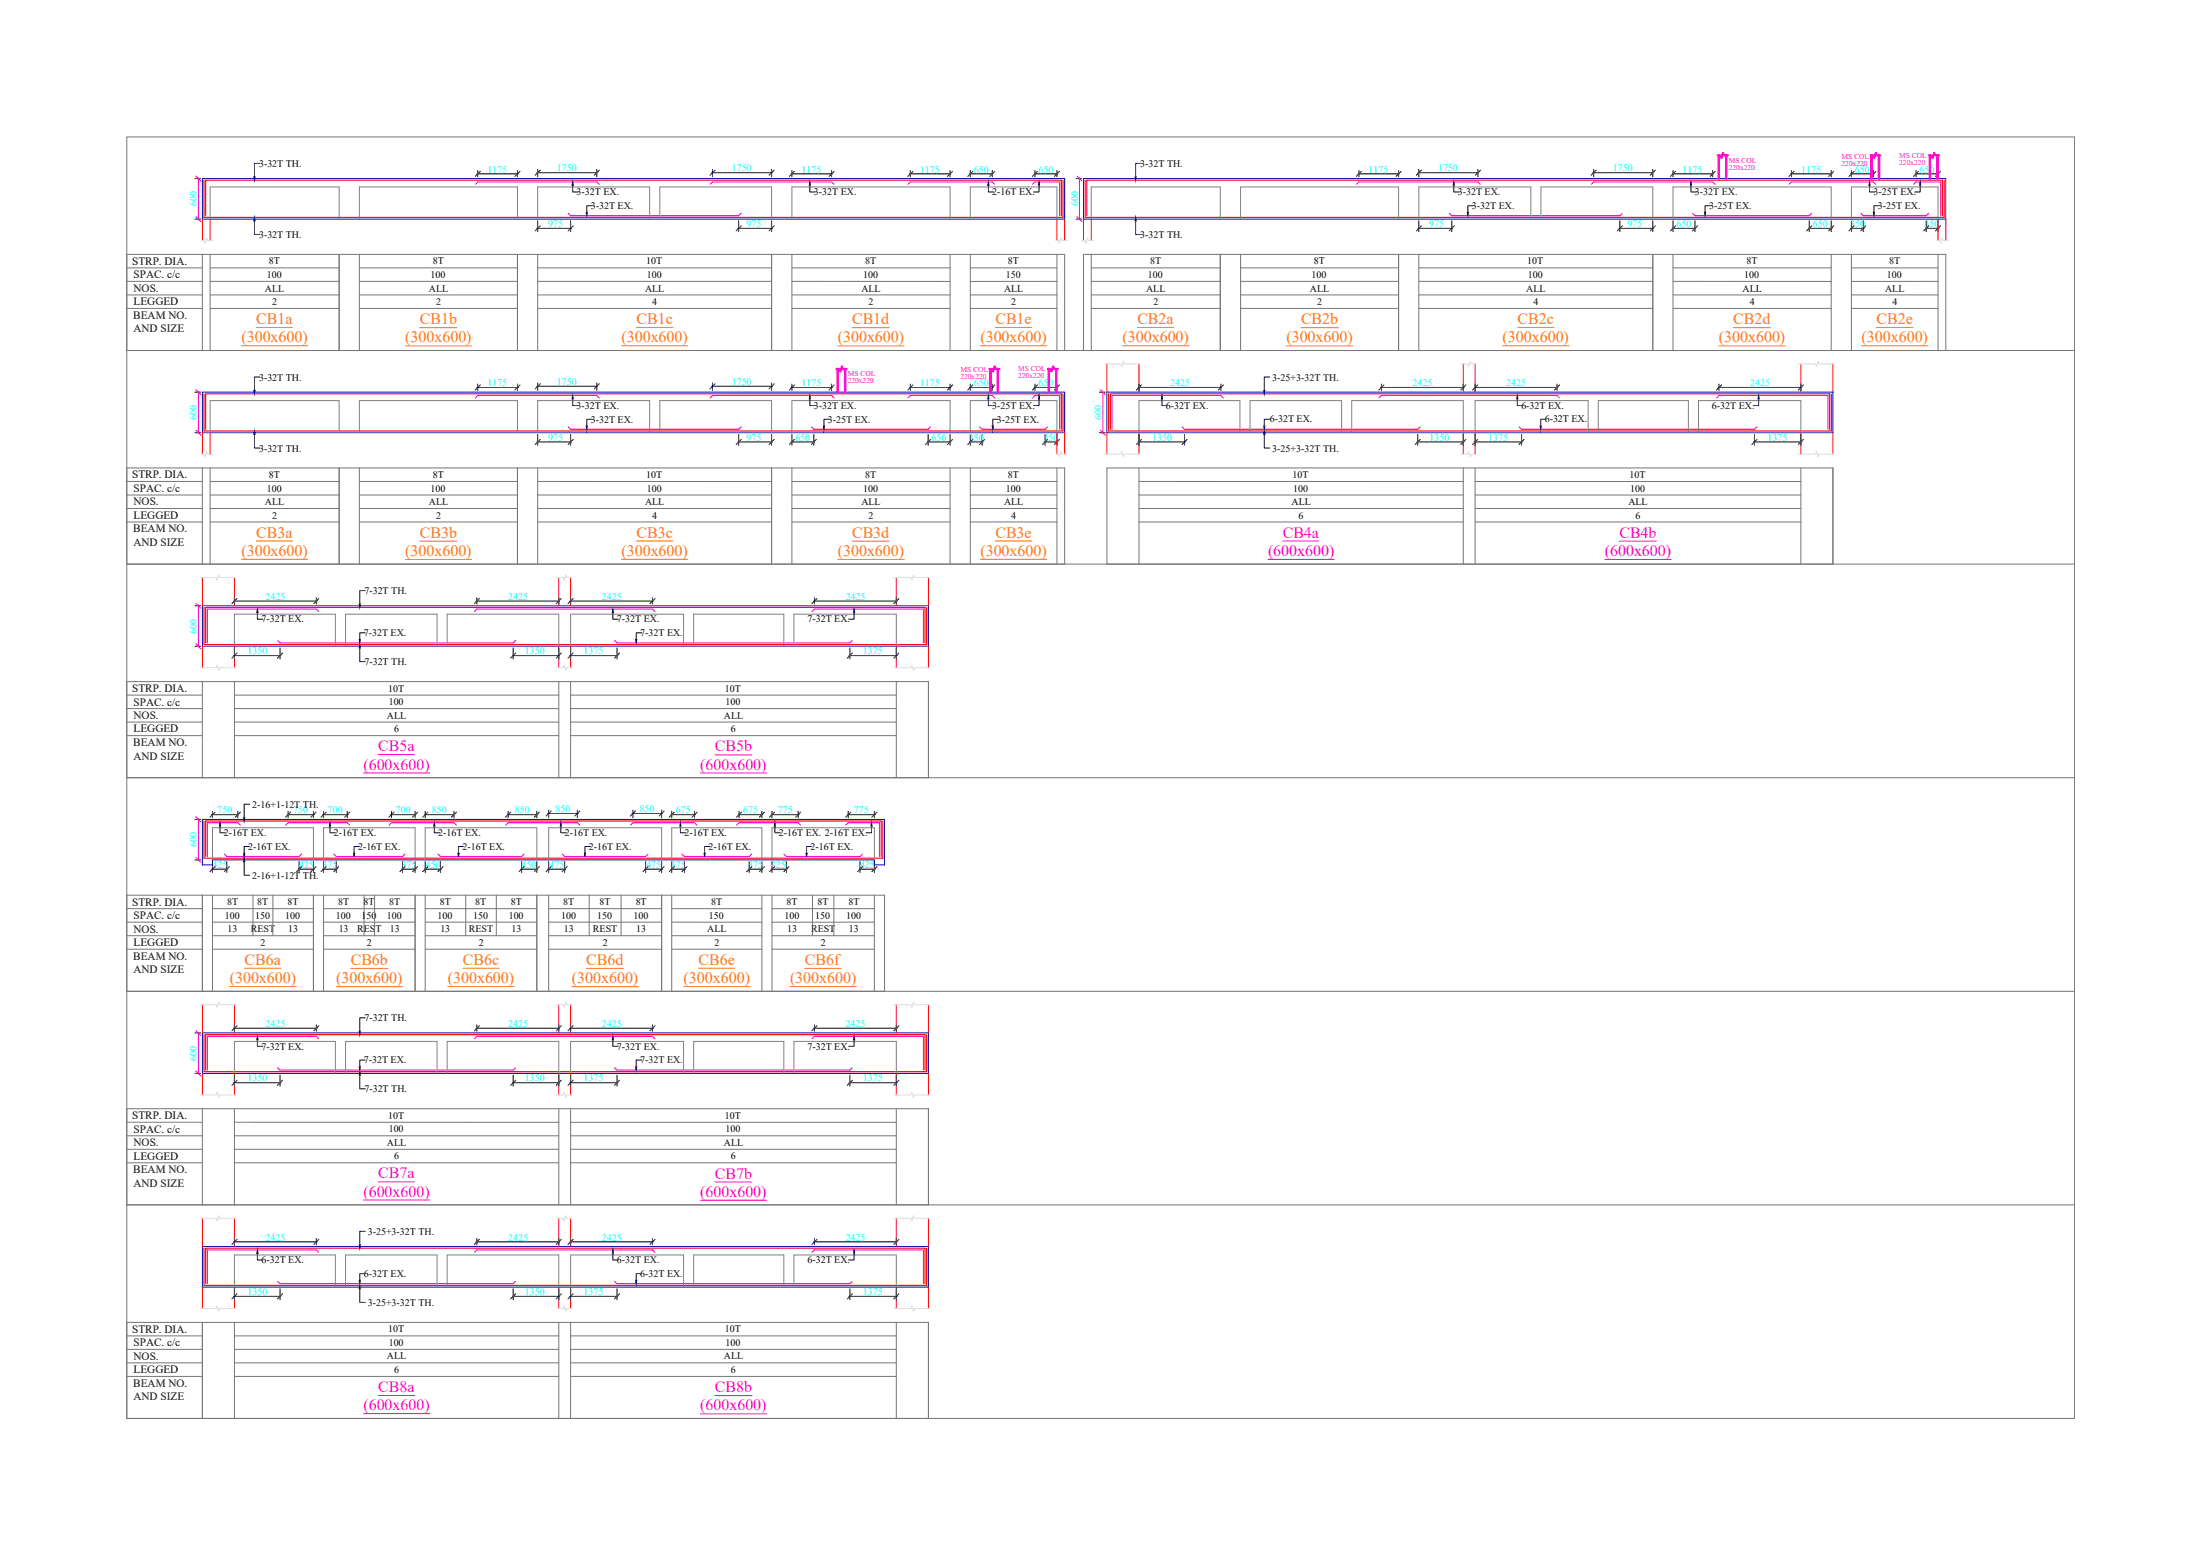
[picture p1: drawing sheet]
<svg xmlns="http://www.w3.org/2000/svg" width="297mm" height="210mm" viewBox="0 0 297 210" stroke-linecap="round" stroke-linejoin="round" font-family="sans-serif">
<!-- layer: S-SHEET -->
<g fill="none" stroke="#767676" stroke-width=".14">
<path d="M17.1 18.5h263v173h-263zM17.1 36.2h10.2M17.1 38h10.2M17.1 39.8h10.2M27.3 34.3v13M28.4 36.2h17.4M28.4 38h17.4M28.4 39.8h17.4M28.4 34.3v13M45.8 34.3v13M48.5 36.2h21.4M48.5 38h21.4"/>
<path d="M48.5 39.8h21.4M48.5 34.3v13M69.9 34.3v13M72.6 36.2h31.6M72.6 38h31.6M72.6 39.8h31.6M72.6 34.3v13M104.2 34.3v13M106.9 36.2h21.4M106.9 38h21.4M106.9 39.8h21.4M106.9 34.3v13"/>
<path d="M128.3 34.3v13M131 36.2h11.7M131 39.8h11.7M131 34.3v13M142.7 38h-11.7M142.7 34.3v13M147.3 36.2h17.5M147.3 38h17.5M147.3 39.8h17.5M147.3 34.3v13M164.8 34.3v13M167.5 36.2h21.3"/>
<path d="M167.5 38h21.3M167.5 39.8h21.3M167.5 34.3v13M188.8 34.3v13M191.6 36.2h31.6M191.6 38h31.6M191.6 39.8h31.6M191.6 34.3v13M223.2 34.3v13M225.9 36.2h21.3M225.9 38h21.3M225.9 39.8h21.3"/>
<path d="M225.9 34.3v13M247.2 34.3v13M250 36.2h11.7M250 39.8h11.7M250 34.3v13M261.7 38h-11.7M261.7 34.3v13M17.1 41.6h10.2M28.4 41.6h17.4M48.5 41.6h21.4M72.6 41.6h31.6M106.9 41.6h21.4"/>
<path d="M131 41.6h11.7M143.7 47.3v-13h-126.6v13h263M146.3 47.3v-13h116.4v13M147.3 41.6h17.5M167.5 41.6h21.3M191.6 41.6h31.6M225.9 41.6h21.3M250 41.6h11.7M17.1 65h10.2M17.1 66.8h10.2M17.1 68.6h10.2M17.1 70.5h10.2"/>
<path d="M27.3 63.2v12.9M28.4 65h17.4M28.4 66.8h17.4M28.4 68.6h17.4M28.4 70.5h17.4M28.4 63.2v12.9M45.8 63.2v12.9M48.5 65h21.4M48.5 66.8h21.4M48.5 68.6h21.4M48.5 70.5h21.4M48.5 63.2v12.9"/>
<path d="M69.9 63.2v12.9M72.6 65h31.6M72.6 66.8h31.6M72.6 68.6h31.6M72.6 70.5h31.6M72.6 63.2v12.9M104.2 63.2v12.9M106.9 66.8h21.4M106.9 68.6h21.4M106.9 70.5h21.4M106.9 63.2v12.9M106.9 65h21.4"/>
<path d="M128.3 63.2v12.9M131 66.8h11.7M131 68.6h11.7M131 70.5h11.7M131 63.2v12.9M142.7 65h-11.7M142.7 63.2v12.9M143.7 76.1v-12.9h-126.6v12.9h263M149.5 76.1v-12.9h98v12.9M153.8 65h43.8M153.8 66.8h43.8M153.8 68.6h43.8"/>
<path d="M153.8 70.5h43.8M153.8 63.2v12.9M197.6 63.2v12.9M199.2 66.8h43.9M199.2 68.6h43.9M199.2 70.5h43.9M199.2 65h43.9M199.2 63.2v12.9M243.1 63.2v12.9M17.1 93.8h10.2M17.1 95.6h10.2M17.1 97.5h10.2"/>
<path d="M17.1 99.3h10.2M27.3 92v13M31.7 93.8h43.7M31.7 95.6h43.7M31.7 97.5h43.7M31.7 99.3h43.7M31.7 92v13M75.4 92v13M77 93.8h44M77 95.6h44M77 97.5h44M77 99.3h44"/>
<path d="M77 92v13M121 92v13M125.4 105v-13h-108.3v13h263M17.1 122.7h10.2M17.1 124.5h10.2M17.1 126.3h10.2M17.1 128.1h10.2M27.3 120.8v13M28.7 122.7h13.6M28.7 124.5h13.6M28.7 126.3h13.6M28.7 128.1h13.6"/>
<path d="M28.7 120.8v13M34.2 120.8v5.5M36.8 120.8v5.5M42.3 120.8v13M43.7 122.7h12.3M43.7 124.5h12.3M43.7 126.3h12.3M43.7 128.1h12.3M43.7 120.8v13M49.2 120.8v5.5M50.6 120.8v5.5M56 120.8v13"/>
<path d="M57.4 122.7h15.1M57.4 124.5h15.1M57.4 126.3h15.1M57.4 128.1h15.1M57.4 120.8v13M62.9 120.8v5.5M67 120.8v5.5M72.5 120.8v13M74.1 122.7h15.2M74.1 124.5h15.2M74.1 126.3h15.2M74.1 128.1h15.2"/>
<path d="M74.1 120.8v13M79.6 120.8v5.5M83.9 120.8v5.5M89.3 120.8v13M90.7 122.7h12.2M90.7 124.5h12.2M90.7 126.3h12.2M90.7 128.1h12.2M90.7 120.8v13M102.9 120.8v13M104.2 122.7h13.9M104.2 126.3h13.9"/>
<path d="M104.2 128.1h13.9M104.2 120.8v13M109.7 120.8v5.5M112.6 120.8v5.5M118.1 124.5h-13.9M118.1 120.8v13M119.4 133.8v-13h-102.3v13h263M17.1 151.5h10.2M17.1 153.3h10.2M17.1 155.1h10.2M17.1 157h10.2M27.3 149.7v12.9"/>
<path d="M31.7 151.5h43.7M31.7 153.3h43.7M31.7 155.1h43.7M31.7 157h43.7M31.7 149.7v12.9M75.4 149.7v12.9M77 151.5h44M77 153.3h44M77 155.1h44M77 157h44M77 149.7v12.9M121 149.7v12.9"/>
<path d="M27.3 178.5v13M31.7 178.5v13M75.4 178.5v13M77 178.5v13M121 178.5v13M125.4 162.6v-12.9h-108.3v12.9h263M17.1 191.5v-13h108.3v13M17.1 180.3h10.2M17.1 182.1h10.2M17.1 184h10.2M17.1 185.8h10.2M31.7 180.3h43.7"/>
<path d="M31.7 182.1h43.7M31.7 184h43.7M31.7 185.8h43.7M77 180.3h44M77 182.1h44M77 184h44M77 185.8h44"/>
</g>
<!-- layer: S-L.S.SECTION -->
<path d="M27.3 24.1h116.4v5.5h-116.4zM146.3 24.1h116.4v5.5h-116.4zM27.3 52.9h116.4v5.5h-116.4zM149.5 52.9h98v5.5h-98zM27.3 81.8h98.1v5.4h-98.1zM27.3 110.6h92.1v6.2h-1.3v-.7h-89.4v.7h-1.4zM27.3 139.4h98.1v5.5h-98.1zM27.3 168.3h98.1v5.4h-98.1z" fill="none" stroke="#00f" stroke-width=".14"/>
<!-- layer: S-L.S.STEEL -->
<g fill="none" stroke="#f00" stroke-width=".15">
<path d="M27.5 24.3v5h116v-5M27.8 29.1v-4.8h115.5v4.8M146.5 24.3v5h116v-5M146.7 29.1v-4.8h115.6v4.8M27.5 53.2v5h116v-5M27.8 58v-4.8h115.5v4.8M149.7 53.2v5h97.6v-5M149.9 58v-4.8h97.1v4.8M27.5 82v5h97.6v-5M27.8 86.8v-4.8h97.1v4.8M27.5 110.8v5h91.7v-5M27.8 115.6v-4.8h91.2v4.8"/>
<path d="M27.5 139.7v5h97.6v-5M27.8 144.4v-4.7h97.1v4.7M27.5 168.5v5h97.6v-5M27.8 173.3v-4.8h97.1v4.8"/>
</g>
<!-- layer: S-L.S.SLAB LINE -->
<g fill="none" stroke="#808080" stroke-width=".14">
<path d="M28.4 29.6v-4.4h17.4v4.4M48.5 29.6v-4.4h21.4v4.4M72.6 29.6v-4.4h15.1v4.4M89.1 29.6v-4.4h15.1v4.4M106.9 29.6v-4.4h21.4v4.4M131 29.6v-4.4h11.7v4.4M147.3 29.6v-4.4h17.5v4.4M167.5 29.6v-4.4h21.3v4.4M191.6 29.6v-4.4h15.1v4.4M208.1 29.6v-4.4h15.1v4.4M225.9 29.6v-4.4h21.3v4.4M250 29.6v-4.4h11.7v4.4"/>
<path d="M28.4 58.4v-4.3h17.4v4.3M48.5 58.4v-4.3h21.4v4.3M72.6 58.4v-4.3h15.1v4.3M89.1 58.4v-4.3h15.1v4.3M106.9 58.4v-4.3h21.4v4.3M131 58.4v-4.3h11.7v4.3M153.8 58.4v-4.3h13.6v4.3M168.8 58.4v-4.3h12.3v4.3M182.5 58.4v-4.3h15.1v4.3M199.2 58.4v-4.3h15.2v4.3M215.8 58.4v-4.3h12.2v4.3M229.3 58.4v-4.3h13.8v4.3"/>
<path d="M31.7 87.2v-4.3h13.6v4.3M46.7 87.2v-4.3h12.3v4.3M60.4 87.2v-4.3h15v4.3M77 87.2v-4.3h15.3v4.3M93.7 87.2v-4.3h12.1v4.3M107.2 87.2v-4.3h13.8v4.3M28.7 116.1v-4.4h13.6v4.4M43.7 116.1v-4.4h12.3v4.4M57.4 116.1v-4.4h15.1v4.4M74.1 116.1v-4.4h15.2v4.4M90.7 116.1v-4.4h12.2v4.4M104.2 116.1v-4.4h13.9v4.4"/>
<path d="M31.7 144.9v-4.3h13.6v4.3M46.7 144.9v-4.3h12.3v4.3M60.4 144.9v-4.3h15v4.3M77 144.9v-4.3h15.3v4.3M93.7 144.9v-4.3h12.1v4.3M107.2 144.9v-4.3h13.8v4.3M31.7 173.7v-4.3h13.6v4.3M46.7 173.7v-4.3h12.3v4.3M60.4 173.7v-4.3h15v4.3M77 173.7v-4.3h15.3v4.3M93.7 173.7v-4.3h12.1v4.3M107.2 173.7v-4.3h13.8v4.3"/>
</g>
<!-- layer: S-L.S.STEEL -->
<g fill="none" stroke="#f0f" stroke-width=".15">
<path d="M64.2 24.9l.3-.3h16.1l.3 .3M76.7 28.8l.3 .3h22.7l.4-.3M95.9 24.9l.3-.3h16.1l.3 .3M122.6 24.9l.3-.3h11.1l.3 .3M139.4 24.9l.3-.3h3.4v4.5M183.2 24.9l.3-.3h16l.4 .3M195.7 28.8l.3 .3h22.7l.3-.3M214.8 24.9l.4-.3h16l.4 .3M228.5 28.8l.4 .3h15.4l.3-.3M241.6 24.9l.3-.3h11l.4 .3M251.3 28.8l.3 .3h8.5l.3-.3M258.4 24.9l.3-.3h3.3v4.5"/>
<path d="M64.2 53.7l.3-.3h16.1l.3 .3M76.7 57.6l.3 .4h22.7l.4-.4M95.9 53.7l.3-.3h16.1l.3 .3M109.6 57.6l.3 .4h15.4l.3-.4M122.6 53.7l.3-.3h11.1l.3 .3M132.3 57.6l.3 .4h8.5l.3-.4M139.4 53.7l.3-.3h3.4v4.6M159.6 57.6l.3 .4h31.5l.3-.4M165.2 53.7l-.4-.3h-14.7v4.6M186.2 53.7l.3-.3h23.7l.4 .3M205.1 57.6l.3 .4h31.5l.3-.4M231.8 53.7l.3-.3h14.7v4.6"/>
<path d="M37.5 86.5l.3 .3h31.5l.3-.3M43 82.5l-.3-.3h-14.7v4.6M64.1 82.5l.3-.3h23.7l.3 .3M83 86.5l.3 .3h31.5l.3-.3M109.6 82.5l.4-.3h14.7v4.6M30.3 115.3l.3 .3h9.8l.3-.3M32.4 111.4l-.3-.3h-4.1v4.5M38.6 111.4l.3-.3h8l.3 .3M45.1 115.3l.3 .3h8.9l.4-.3M52.5 111.4l.4-.3h8.4l.3 .3M59.1 115.3l.4 .3h10.9l.4-.3M68.3 111.4l.3-.3h9.4l.3 .3"/>
<path d="M75.9 115.3l.3 .3h11l.3-.3M85.1 111.4l.4-.3h8.3l.3 .3M92.1 115.3l.3 .3h8.8l.3-.3M99.5 111.4l.3-.3h8l.3 .3M105.9 115.3l.3 .3h9.9l.3-.3M114.2 111.4l.3-.3h4.2v4.5M37.5 144.1l.3 .3h31.5l.3-.3M43 140.2l-.3-.3h-14.7v4.5M64.1 140.2l.3-.3h23.7l.3 .3M83 144.1l.3 .3h31.5l.3-.3M109.6 140.2l.4-.3h14.7v4.5M37.5 173l.3 .3h31.5l.3-.3"/>
<path d="M43 169l-.3-.3h-14.7v4.6M64.1 169l.3-.3h23.7l.3 .3M83 173l.3 .3h31.5l.3-.3M109.6 169l.4-.3h14.7v4.6"/>
</g>
<!-- layer: S-DIM L.S. -->
<g fill="none" stroke="#000" stroke-width=".14">
<path d="M26.3 29.6h.8M26.3 24.1h.8M64.4 23.5h5.6M64.5 23v.9M69.9 23v.9M72.5 30.8h4.7M72.5 23.3h8.2M72.6 22.9v1M72.6 29.8v1.5M77 29.8v1.5M80.6 22.9v1M96.1 23.3h8.2"/>
<path d="M96.2 22.9v1M99.6 30.8h4.7M99.7 29.8v1.5M104.2 22.9v1M104.2 29.8v1.5M106.8 23.5h5.6M106.9 23v.9M112.3 23v.9M122.8 23.5h5.6M122.9 23v.9M128.3 23v.9M130.9 23.5h3.2"/>
<path d="M131 23v.9M134 23v.9M139.6 23.5h3.2M139.7 23v.9M142.7 23v.9M145.3 29.6h.8M145.3 24.1h.8M183.4 23.5h5.6M183.5 23v.9M188.8 23v.9M191.5 30.8h4.6M191.5 23.3h8.2"/>
<path d="M191.6 22.9v1M191.6 29.8v1.5M196 29.8v1.5M199.5 22.9v1M215.1 23.3h8.2M215.2 22.9v1M218.6 30.8h4.7M218.7 29.8v1.5M223.2 22.9v1M223.2 29.8v1.5M225.8 23.5h5.6M225.8 30.8h3.2"/>
<path d="M225.9 23v.9M225.9 29.8v1.5M228.9 29.8v1.5M231.2 23v.9M241.8 23.5h5.6M241.9 23v.9M244.2 30.8h3.2M244.3 29.8v1.5M247.2 23v.9M247.2 29.8v1.5M249.9 23.5h3.2M249.9 30.8h1.8"/>
<path d="M250 23v.9M250 29.8v1.5M251.6 29.8v1.5M252.9 23v.9M258.6 23.5h3.2M258.7 23v.9M260 30.8h1.8M260.1 29.8v1.5M261.7 23v.9M261.7 29.8v1.5M26.3 58.4h.8M26.3 52.9h.8"/>
<path d="M64.4 52.3h5.6M64.5 51.8v.9M69.9 51.8v.9M72.5 59.7h4.7M72.5 52.1h8.2M72.6 51.7v1M72.6 58.6v1.5M77 58.6v1.5M80.6 51.7v1M96.1 52.1h8.2M96.2 51.7v1M99.6 59.7h4.7"/>
<path d="M99.7 58.6v1.5M104.2 51.7v1M104.2 58.6v1.5M106.8 59.7h3.2M106.8 52.3h5.6M106.9 51.8v.9M106.9 58.6v1.5M109.9 58.6v1.5M112.3 51.8v.9M122.8 52.3h5.6M122.9 51.8v.9M125.2 59.7h3.2"/>
<path d="M125.3 58.6v1.5M128.3 51.8v.9M128.3 58.6v1.5M130.9 59.7h1.8M130.9 52.3h3.2M131 51.8v.9M131 58.6v1.5M132.6 58.6v1.5M134 51.8v.9M139.6 52.3h3.2M139.7 51.8v.9M141 59.7h1.8"/>
<path d="M141.1 58.6v1.5M142.7 51.8v.9M142.7 58.6v1.5M148.4 58.4h.8M148.4 52.9h.8M153.7 52.3h11.2M153.7 59.7h6.3M153.8 51.8v.9M153.8 58.6v1.5M159.9 58.6v1.5M164.8 51.8v.9M186.4 52.3h11.3"/>
<path d="M186.5 51.8v.9M191.3 59.7h6.4M191.4 58.6v1.5M197.6 51.8v.9M197.6 58.6v1.5M199 52.3h11.3M199 59.7h6.5M199.2 51.8v.9M199.2 58.6v1.5M205.4 58.6v1.5M210.2 51.8v.9M232 52.3h11.3"/>
<path d="M232.1 51.8v.9M236.8 59.7h6.5M236.9 58.6v1.5M243.1 51.8v.9M243.1 58.6v1.5M26.3 87.2h.8M26.3 81.8h.8M31.5 81.1h11.3M31.5 88.5h6.4M31.7 80.7v.8M31.7 87.5v1.4M37.8 87.5v1.4"/>
<path d="M42.7 80.7v.8M64.3 81.1h11.3M64.4 80.7v.8M69.2 88.5h6.4M69.3 87.5v1.4M75.4 80.7v.8M75.4 87.5v1.4M76.9 81.1h11.3M76.9 88.5h6.5M77 80.7v.8M77 87.5v1.4M83.3 87.5v1.4"/>
<path d="M88.1 80.7v.8M109.9 81.1h11.2M110 80.7v.8M114.6 88.5h6.5M114.8 87.5v1.4M121 80.7v.8M121 87.5v1.4M26.3 116.1h.8M26.3 110.6h.8M28.6 110h3.6M28.6 117.3h2.1M28.7 109.5v.9"/>
<path d="M28.7 116.3v1.5M30.6 116.3v1.5M32.1 109.5v.9M38.8 110h3.6M38.9 109.5v.9M40.3 117.3h2.1M40.4 116.3v1.5M42.3 109.5v.9M42.3 116.3v1.5M43.6 110h3.4M43.6 117.3h1.9M43.7 109.5v.9"/>
<path d="M43.7 116.3v1.5M45.4 116.3v1.5M46.9 109.5v.9M52.7 110h3.5M52.9 109.5v.9M54.2 117.3h2M54.3 116.3v1.5M56 109.5v.9M56 116.3v1.5M57.3 110h4.1M57.3 117.3h2.3M57.4 109.5v.9"/>
<path d="M57.4 116.3v1.5M59.5 116.3v1.5M61.3 109.5v.9M68.5 110h4.1M68.6 109.5v.9M70.3 117.3h2.3M70.4 116.3v1.5M72.5 109.5v.9M72.5 116.3v1.5M74 117.3h2.4M74 109.8h4.1M74.1 109.4v1"/>
<path d="M74.1 116.3v1.5M76.2 116.3v1.5M78 109.4v1M85.3 109.8h4.1M85.5 109.4v1M87.1 117.3h2.3M87.2 116.3v1.5M89.3 109.4v1M89.3 116.3v1.5M90.6 110h3.3M90.6 117.3h1.9M90.7 109.5v.9"/>
<path d="M90.7 116.3v1.5M92.4 116.3v1.5M93.8 109.5v.9M99.7 110h3.3M99.8 109.5v.9M101 117.3h2M101.2 116.3v1.5M102.9 109.5v.9M102.9 116.3v1.5M104.1 110h3.8M104.1 117.3h2.2M104.2 109.5v.9"/>
<path d="M104.2 116.3v1.5M106.2 116.3v1.5M107.8 109.5v.9M114.4 110h3.8M114.5 109.5v.9M116 117.3h2.2M116.1 116.3v1.5M118.1 109.5v.9M118.1 116.3v1.5M26.3 139.4h.8M31.5 138.8h11.3M31.7 138.3v.9"/>
<path d="M42.7 138.3v.9M64.3 138.8h11.3M64.4 138.3v.9M75.4 138.3v.9M76.9 138.8h11.3M77 138.3v.9M88.1 138.3v.9M109.9 138.8h11.2M110 138.3v.9M121 138.3v.9M26.3 144.9h.8M31.5 146.2h6.4"/>
<path d="M31.7 145.1v1.5M37.8 145.1v1.5M69.2 146.2h6.4M69.3 145.1v1.5M75.4 145.1v1.5M76.9 146.2h6.5M77 145.1v1.5M83.3 145.1v1.5M114.6 146.2h6.5M114.8 145.1v1.5M121 145.1v1.5M31.5 167.6h11.3"/>
<path d="M31.5 175h6.4M31.7 167.2v.8M31.7 174v1.4M37.8 174v1.4M42.7 167.2v.8M64.3 167.6h11.3M64.4 167.2v.8M69.2 175h6.4M69.3 174v1.4M75.4 167.2v.8M75.4 174v1.4M76.9 167.6h11.3"/>
<path d="M76.9 175h6.5M77 167.2v.8M77 174v1.4M83.3 174v1.4M88.1 167.2v.8M109.9 167.6h11.2M110 167.2v.8M114.6 175h6.5M114.8 174v1.4M121 167.2v.8M121 174v1.4"/>
</g>
<!-- layer: 0 -->
<g fill="none" stroke="#000" stroke-width=".14">
<path d="M64.9 23.1l-.7 .7M70.2 23.1l-.7 .7M72.9 30.5l-.6 .7M72.9 23l-.6 .7M77.4 30.5l-.7 .7M80.9 23l-.7 .7M96.5 23l-.6 .7M100.1 30.5l-.7 .7M104.5 30.5l-.7 .7M104.5 23l-.7 .7M107.3 23.1l-.7 .7M112.6 23.1l-.7 .7"/>
<path d="M123.3 23.1l-.7 .7M128.6 23.1l-.7 .7M131.3 23.1l-.6 .7M134.3 23.1l-.7 .7M140.1 23.1l-.7 .7M143 23.1l-.6 .7M183.8 23.1l-.7 .7M189.2 23.1l-.7 .7M191.9 30.5l-.7 .7M191.9 23l-.7 .7M196.4 30.5l-.7 .7M199.9 23l-.7 .7"/>
<path d="M215.5 23l-.7 .7M219.1 30.5l-.7 .7M223.5 30.5l-.7 .7M223.5 23l-.7 .7M226.2 23.1l-.7 .7M226.2 30.5l-.7 .7M229.2 30.5l-.7 .7M231.6 23.1l-.7 .7M242.2 23.1l-.7 .7M244.6 30.5l-.7 .7M247.6 23.1l-.7 .7M247.6 30.5l-.7 .7"/>
<path d="M250.3 23.1l-.7 .7M250.3 30.5l-.7 .7M251.9 30.5l-.7 .7M253.3 23.1l-.7 .7M259 23.1l-.6 .7M260.4 30.5l-.7 .7M262 23.1l-.7 .7M262 30.5l-.7 .7M64.9 52l-.7 .6M70.2 52l-.7 .6M72.9 59.3l-.6 .7M72.9 51.8l-.6 .7"/>
<path d="M77.4 59.3l-.7 .7M80.9 51.8l-.7 .7M96.5 51.8l-.6 .7M100.1 59.3l-.7 .7M104.5 59.3l-.7 .7M104.5 51.8l-.7 .7M107.3 52l-.7 .6M107.3 59.3l-.7 .7M110.2 59.3l-.7 .7M112.6 52l-.7 .6M123.3 52l-.7 .6M125.7 59.3l-.7 .7"/>
<path d="M128.6 52l-.7 .6M128.6 59.3l-.7 .7M131.3 52l-.6 .6M131.3 59.3l-.6 .7M132.9 59.3l-.6 .7M134.3 52l-.7 .6M140.1 52l-.7 .6M141.4 59.3l-.6 .7M143 52l-.6 .6M143 59.3l-.6 .7M154.1 52l-.7 .6M154.1 59.3l-.7 .7"/>
<path d="M160.3 59.3l-.7 .7M165.2 52l-.7 .6M186.9 52l-.7 .6M191.8 59.3l-.7 .7M197.9 52l-.7 .6M197.9 59.3l-.7 .7M199.5 52l-.7 .6M199.5 59.3l-.7 .7M205.8 59.3l-.7 .7M210.6 52l-.7 .6M232.4 52l-.6 .6M237.2 59.3l-.7 .7"/>
<path d="M243.5 52l-.7 .6M243.5 59.3l-.7 .7M32 80.8l-.7 .7M32 88.1l-.7 .7M38.1 88.1l-.6 .7M43 80.8l-.6 .7M64.7 80.8l-.7 .7M69.6 88.1l-.7 .7M75.8 80.8l-.7 .7M75.8 88.1l-.7 .7M77.4 80.8l-.7 .7M77.4 88.1l-.7 .7"/>
<path d="M83.6 88.1l-.6 .7M88.4 80.8l-.6 .7M110.3 80.8l-.7 .7M115.1 88.1l-.7 .7M121.4 80.8l-.7 .7M121.4 88.1l-.7 .7M29 109.6l-.7 .7M29 117l-.7 .7M31 117l-.7 .7M32.5 109.6l-.7 .7M32.9 115.2h.1v.4zM33.7 114.3h-.7v.9"/>
<path d="M39.2 109.6l-.6 .7M40.7 117l-.7 .7M42.7 109.6l-.7 .7M42.7 117l-.7 .7M44 109.6l-.7 .7M44 117l-.7 .7M45.7 117l-.6 .7M47.2 109.6l-.7 .7M47.7 115.2h.2l-.1 .4zM48.5 114.3h-.7v.9M53.2 109.6l-.7 .7M54.7 117l-.7 .7"/>
<path d="M56.4 109.6l-.7 .7M56.4 117l-.7 .7M57.8 109.6l-.7 .7M57.8 117l-.7 .7M59.8 117l-.7 .7M61.6 109.6l-.7 .7M61.8 115.2h.2l-.1 .4zM62.6 114.3h-.7v.9M68.9 109.6l-.6 .7M70.8 117l-.7 .7M72.8 109.6l-.7 .7M72.8 117l-.7 .7"/>
<path d="M74.4 117l-.7 .7M74.4 109.5l-.7 .6M76.6 117l-.7 .7M78.3 109.5l-.7 .6M78.9 115.2h.2l-.1 .4zM79.7 114.3h-.7v.9M85.8 109.5l-.7 .6M87.5 117l-.7 .7M89.7 117l-.7 .7M89.7 109.5l-.7 .6M91 109.6l-.6 .7M91 117l-.6 .7"/>
<path d="M92.7 117l-.6 .7M94.1 109.6l-.7 .7M95.1 115.2h.1l-.1 .4zM95.9 114.3h-.8v.9M100.1 109.6l-.7 .7M101.5 117l-.7 .7M103.2 109.6l-.7 .7M103.2 117l-.7 .7M104.6 109.6l-.7 .7M104.6 117l-.7 .7M106.5 117l-.7 .7M108.1 109.6l-.7 .7"/>
<path d="M108.8 115.2h.2l-.1 .4zM109.6 114.3h-.7v.9M114.9 109.6l-.7 .7M116.5 117l-.7 .7M118.4 109.6l-.7 .7M118.4 117l-.7 .7M32 138.5l-.7 .6M43 138.5l-.6 .6M64.7 138.5l-.7 .6M75.8 138.5l-.7 .6M77.4 138.5l-.7 .6M88.4 138.5l-.6 .6"/>
<path d="M110.3 138.5l-.7 .6M121.4 138.5l-.7 .6M32 145.8l-.7 .7M38.1 145.8l-.6 .7M69.6 145.8l-.7 .7M75.8 145.8l-.7 .7M77.4 145.8l-.7 .7M83.6 145.8l-.6 .7M115.1 145.8l-.7 .7M121.4 145.8l-.7 .7M32 167.3l-.7 .7M32 174.6l-.7 .7"/>
<path d="M38.1 174.6l-.6 .7M43 167.3l-.6 .7M64.7 167.3l-.7 .7M69.6 174.6l-.7 .7M75.8 167.3l-.7 .7M75.8 174.6l-.7 .7M77.4 167.3l-.7 .7M77.4 174.6l-.7 .7M83.6 174.6l-.6 .7M88.4 167.3l-.6 .7M110.3 167.3l-.7 .7M115.1 174.6l-.7 .7"/>
<path d="M121.4 167.3l-.7 .7M121.4 174.6l-.7 .7"/>
</g>
<!-- layer: S-DIM L.S. -->
<path d="M26.8 24v5.7M145.7 24v5.7M26.8 52.8v5.7M148.9 52.8v5.7M26.8 81.7v5.7M26.8 110.5v5.7M26.8 139.3v5.7" fill="none" stroke="#f0f" stroke-width=".14"/>
<!-- layer: 0 -->
<g fill="none" stroke="#f0f" stroke-width=".14">
<path d="M26.4 29.2l.7 .7M26.4 23.8l.7 .6M145.4 29.2l.7 .7M145.4 23.8l.7 .6M26.4 58.1l.7 .6M26.4 52.6l.7 .7M148.6 58.1l.6 .6M148.6 52.6l.6 .7M26.4 86.9l.7 .7M26.4 81.4l.7 .7M26.4 115.7l.7 .7M26.4 110.3l.7 .6"/>
<path d="M26.4 139.1l.7 .7M26.4 144.6l.7 .6"/>
</g>
<!-- layer: S-SECTION MARK -->
<g fill="#000" stroke="#000" stroke-width=".14">
<path d="M34.4 29.4v.4h-.1zM34.3 23.9h.1v.4zM77.3 24.6l.1 .4h-.2zM79.1 28.7h.2l-.1 .4zM109.3 24.6l.1 .4h-.1zM133.5 24.6v.4h-.1zM140.3 24.6l.1 .4h-.2zM153.3 29.4l.1 .4h-.1zM153.3 23.9h.1l-.1 .4zM196.3 24.6l.1 .4h-.2zM198.1 28.7h.2l-.1 .4zM228.3 24.6l.1 .4h-.2z"/>
<path d="M230.1 28.7h.2l-.1 .4zM252.4 24.6l.1 .4h-.2zM252.9 28.7h.2l-.1 .4zM259.3 24.6v.4h-.1zM34.4 58.2v.4h-.1zM34.3 52.7h.1v.5zM77.3 53.4l.1 .4h-.2zM79.1 57.5h.2l-.1 .5zM109.3 53.4l.1 .4h-.1zM111.2 57.5h.1l-.1 .5zM133.5 53.4v.4h-.1zM134 57.5h.1l-.1 .5z"/>
<path d="M140.3 53.4l.1 .4h-.2zM156.9 53.4l.1 .4h-.2zM170.7 58.2l.1 .4h-.2zM170.6 52.7h.2l-.1 .5zM170.6 57.5h.2l-.1 .5zM204.9 53.4v.4h-.1zM207.9 57.5h.2l-.1 .5zM237.4 53.4l.1 .4h-.1zM34.8 82.2v.5h-.1zM48.6 87l.1 .5h-.2zM48.5 81.5h.2l-.1 .5zM48.5 86.3h.2l-.1 .5z"/>
<path d="M82.7 82.2l.1 .5h-.1zM85.8 86.3h.2l-.1 .5zM115.3 82.2l.1 .5h-.2zM29.7 111.1l.1 .4h-.2zM33 115.9v.4h-.1zM32.9 110.4h.1v.4zM44.6 111.1v.4h-.1zM58.6 111.1l.1 .4h-.1zM75.7 111.1l.1 .4h-.2zM91.9 111.1v.4h-.1zM104.6 111.1l.1 .4h-.2zM117.7 111.1v.4h-.1z"/>
<path d="M48.5 139.2h.2l-.1 .5zM34.8 139.9v.4h-.1zM48.6 144.7l.1 .4h-.2zM48.5 144h.2l-.1 .4zM82.7 139.9l.1 .4h-.1zM85.8 144h.2l-.1 .4zM115.3 139.9l.1 .4h-.2zM34.8 168.7v.5h-.1zM48.6 173.5l.1 .5h-.2zM48.5 168h.2l-.1 .5zM48.5 172.8h.2l-.1 .5zM82.7 168.7l.1 .5h-.1z"/>
<path d="M85.8 172.8h.2l-.1 .5zM115.3 168.7l.1 .5h-.2z"/>
</g>
<g fill="none" stroke="#000" stroke-width=".14">
<path d="M34.4 29.8v1.9h.7M35.1 22.1h-.7v1.8M77.3 25v.9h.8M80 27.8h-.8v.9M109.3 25v.9h.8M133.5 25v.9h.7M140.3 25v.9h-.8M153.3 29.8v1.9h.8M154.1 22.1h-.8v1.8M196.3 25v.9h.7M198.9 27.8h-.7v.9M228.3 25v.9h.8"/>
<path d="M231 27.8h-.8v.9M252.4 25v.9h.7M253.7 27.8h-.7v.9M259.3 25v.9h-.8M34.4 58.6v1.9h.7M35.1 50.9h-.7v1.8M77.3 53.8v.9h.8M80 56.6h-.8v.9M109.3 53.8v.9h.8M112 56.6h-.8v.9M133.5 53.8v.9h.7M134.8 56.6h-.8v.9"/>
<path d="M140.3 53.8v.9h-.8M156.9 53.8v.9h.7M170.7 58.6v1.9h.7M171.4 50.9h-.7v1.8M171.4 56.6h-.7v.9M204.9 53.8v.9h.7M208.8 56.6h-.8v.9M237.4 53.8v.9h-.7M49.3 79.7h-.7v1.8M34.8 82.7v.9h.7M48.6 87.5v1.8h.7M49.3 85.4h-.7v.9"/>
<path d="M82.7 82.7v.9h.8M86.6 85.4h-.7v.9M115.3 82.7v.9h-.7M29.7 111.5v.9h.7M33 116.3v1.8h.7M33.7 108.6h-.7v1.8M44.6 111.5v.9h.7M58.6 111.5v.9h.8M75.7 111.5v.9h.8M91.9 111.5v.9h.7M104.6 111.5v.9h.8M117.7 111.5v.9h-.8"/>
<path d="M49.3 137.4h-.7v1.8M34.8 140.3v.9h.7M48.6 145.1v1.9h.7M49.3 143.1h-.7v.9M82.7 140.3v.9h.8M86.6 143.1h-.7v.9M115.3 140.3v.9h-.7M34.8 169.2v.9h.7M48.6 174v1.8h.7M49.3 166.2h-.7v1.8M49.3 171.9h-.7v.9M82.7 169.2v.9h.8"/>
<path d="M86.6 171.9h-.7v.9M115.3 169.2v.9h-.7"/>
</g>
<!-- layer: S-L.S.SECTION -->
<g fill="none" stroke="#f00" stroke-width=".14">
<path d="M27.3 29.6v2.9M28.4 29.6v2.9M142.7 29.6v2.9M143.7 29.6v2.9M146.3 29.6v2.9M147.3 29.6v2.9M261.7 29.6v2.9M262.7 29.6v2.9M27.3 58.4v2.9M28.4 58.4v2.9M142.7 58.4v2.9M143.7 58.4v2.9"/>
<path d="M149.5 49.1v3.8M149.5 58.4v2.9M153.8 49.1v3.8M153.8 58.4v2.9M197.6 49.1v3.8M197.6 58.4v2.9M199.2 49.1v3.8M199.2 58.4v2.9M243.1 49.1v3.8M243.1 58.4v2.9M247.5 49.1v3.8M247.5 58.4v2.9"/>
<path d="M27.3 78v3.8M31.7 78v3.8M75.4 78v3.8M77 78v3.8M121 78v3.8M125.4 78v3.8M27.3 87.2v2.9M31.7 87.2v2.9M75.4 87.2v2.9M77 87.2v2.9M121 87.2v2.9M125.4 87.2v2.9"/>
<path d="M27.3 135.6v3.8M31.7 135.6v3.8M75.4 135.6v3.8M77 135.6v3.8M121 135.6v3.8M125.4 135.6v3.8M27.3 144.9v2.9M31.7 144.9v2.9M75.4 144.9v2.9M77 144.9v2.9M121 144.9v2.9M125.4 144.9v2.9"/>
<path d="M27.3 164.5v3.8M27.3 173.7v2.9M31.7 164.5v3.8M31.7 173.7v2.9M75.4 164.5v3.8M75.4 173.7v2.9M77 164.5v3.8M77 173.7v2.9M121 164.5v3.8M121 173.7v2.9M125.4 164.5v3.8M125.4 173.7v2.9"/>
</g>
<!-- layer: S-CUT OUT LINE -->
<g fill="none" stroke="#dcdcdc" stroke-width=".14">
<path d="M27.2 32.5h.3l.2 .3 .2-.7 .1 .4h.7M142.5 32.5h.4l.1 .3 .3-.7 .1 .4h.7M146.1 32.5h.4l.1 .3 .3-.7 .1 .4h.7M261.5 32.5h.4l.1 .3 .2-.7 .2 .4h.7M149.2 49.1h2.1l.2 .4 .2-.7 .1 .3h2.1M197.2 49.1h1l.1 .4 .2-.7 .1 .3h.7M242.8 49.1h2.3l.2 .4 .2-.7 .1 .3h2M27.1 78h2.1l.1 .3 .2-.7 .2 .4h2.1M27.2 61.3h.3l.2 .4 .2-.7 .1 .3h.7M75.1 78h.9l.2 .3 .2-.7 .1 .4h.7M120.7 78h2.3l.1 .3 .2-.7 .2 .4h2M142.5 61.3h.4l.1 .4 .3-.7 .1 .3h.7"/>
<path d="M149.2 61.3h2.1l.2-.3 .2 .7 .1-.4h2.1M197.2 61.3h1l.1-.3 .2 .7 .1-.4h.7M242.8 61.3h2.3l.2-.3 .2 .7 .1-.4h2M27.1 90.1h2.1l.1-.3 .2 .7 .2-.4h2.1M75.1 90.1h.9l.2-.3 .2 .7 .1-.4h.7M120.7 90.1h2.3l.1-.3 .2 .7 .2-.4h2M27.1 135.6h2.1l.1 .4 .2-.7 .2 .3h2.1M75.1 135.6h.9l.2 .4 .2-.7 .1 .3h.7M120.7 135.6h2.3l.1 .4 .2-.7 .2 .3h2M27.1 147.8h2.1l.1-.3 .2 .7 .2-.4h2.1M75.1 147.8h.9l.2-.3 .2 .7 .1-.4h.7M120.7 147.8h2.3l.1-.3 .2 .7 .2-.4h2"/>
<path d="M27.1 176.6h2.1l.1-.3 .2 .7 .2-.4h2.1M27.1 164.5h2.1l.1 .3 .2-.7 .2 .4h2.1M75.1 176.6h.9l.2-.3 .2 .7 .1-.4h.7M75.1 164.5h.9l.2 .3 .2-.7 .1 .4h.7M120.7 176.6h2.3l.1-.3 .2 .7 .2-.4h2M120.7 164.5h2.3l.1 .3 .2-.7 .2 .4h2"/>
</g>
<!-- layer: S-TEXT L.S. BEAM NO. -->
<g fill="none" stroke="#ff7f00" stroke-width=".14">
<path d="M32.6 46.7h9M34.6 44.2h4.9M54.7 46.7h9M56.7 44.2h5M83.9 46.7h9M85.9 44.2h4.9M113.1 46.7h9M115 44.2h5.1M132.4 46.7h8.9M134.4 44.2h4.9M151.6 46.7h8.9M153.6 44.2h4.9"/>
<path d="M173.7 46.7h8.9M175.7 44.2h5M202.9 46.7h8.9M204.9 44.2h4.9M232.1 46.7h8.9M234 44.2h5M251.4 46.7h8.9M253.4 44.2h4.9M32.6 75.5h9M34.6 73h4.9M54.7 75.5h9M56.7 73.1h5"/>
<path d="M83.9 75.5h9M85.9 73h4.9M113.1 75.5h9M115 73.1h5.1M132.4 75.5h8.9M134.4 73h4.9M31 133.2h9M33 130.7h4.9M45.4 133.2h8.9M47.4 130.7h5M60.5 133.2h8.9M62.5 130.7h4.9"/>
<path d="M77.2 133.2h9M79.1 130.7h5.1M92.3 133.2h9M94.3 130.7h4.9M106.7 133.2h8.9M108.7 130.7h4.8"/>
</g>
<!-- layer: S-C4-ABOVE B1 TO TOP -->
<g fill="none" stroke="#f0f" stroke-width=".3">
<path d="M231.9 21h.4l.1 .3 .2-.7 .2 .4h.5M232 21v3.1M232.1 21v3.1M233.1 21v3.1M252.5 21h.4l.2 .3 .2-.7 .1 .4h.5M252.7 21v3.1M253.7 21v3.1M260.4 21h.4l.1 .3 .3-.7 .1 .4h.5M260.6 21v3.1M261.6 21v3.1M112.9 49.8h.4l.2 .4 .2-.7 .1 .3h.5M113.1 49.8v3.1"/>
<path d="M114.1 49.8v3.1M133.6 49.8h.4l.1 .4 .2-.7 .1 .3h.5M133.7 49.8v3.1M134.7 49.8v3.1M141.5 49.8h.3l.2 .4 .2-.7 .1 .3h.5M141.6 49.8v3.1M142.6 49.8v3.1"/>
</g>
<!-- layer: S-TEXT L.S. BEAM NO. -->
<g fill="none" stroke="#f0f" stroke-width=".14">
<path d="M171.2 75.5h9M173.2 73h4.9M216.7 75.5h8.9M218.6 73.1h5.1M49.1 104.3h8.9M51.1 101.9h4.9M94.5 104.3h9M96.5 101.9h5M51.1 159.5h4.9M96.5 159.6h5M49.1 162h8.9M94.5 162h9"/>
<path d="M49.1 190.8h8.9M51.1 188.4h4.9M94.5 190.8h9M96.5 188.4h5"/>
</g>
<g font-size="2.1" fill="#ff7f00">
<text x="32.6" y="46.2">(300x600)</text>
<text x="34.6" y="43.7">CB1a</text>
<text x="54.7" y="46.2">(300x600)</text>
<text x="56.7" y="43.8">CB1b</text>
<text x="83.9" y="46.2">(300x600)</text>
<text x="85.9" y="43.7">CB1c</text>
<text x="113.1" y="46.2">(300x600)</text>
<text x="115" y="43.8">CB1d</text>
<text x="132.4" y="46.2">(300x600)</text>
<text x="134.4" y="43.7">CB1e</text>
<text x="151.6" y="46.2">(300x600)</text>
<text x="153.6" y="43.7">CB2a</text>
<text x="173.7" y="46.2">(300x600)</text>
<text x="175.7" y="43.8">CB2b</text>
<text x="202.9" y="46.2">(300x600)</text>
<text x="204.9" y="43.7">CB2c</text>
<text x="232.1" y="46.2">(300x600)</text>
<text x="234" y="43.8">CB2d</text>
<text x="251.4" y="46.2">(300x600)</text>
<text x="253.4" y="43.7">CB2e</text>
<text x="32.6" y="75">(300x600)</text>
<text x="34.6" y="72.6">CB3a</text>
<text x="54.7" y="75.1">(300x600)</text>
<text x="56.7" y="72.6">CB3b</text>
<text x="83.9" y="75">(300x600)</text>
<text x="85.9" y="72.6">CB3c</text>
<text x="113.1" y="75.1">(300x600)</text>
<text x="115" y="72.6">CB3d</text>
<text x="132.4" y="75">(300x600)</text>
<text x="134.4" y="72.6">CB3e</text>
<text x="33" y="130.2">CB6a</text>
<text x="47.4" y="130.3">CB6b</text>
<text x="62.5" y="130.2">CB6c</text>
<text x="79.1" y="130.3">CB6d</text>
<text x="94.3" y="130.2">CB6e</text>
<text x="108.7" y="130.3">CB6f</text>
<text x="31" y="132.7">(300x600)</text>
<text x="45.4" y="132.7">(300x600)</text>
<text x="60.5" y="132.7">(300x600)</text>
<text x="77.2" y="132.7">(300x600)</text>
<text x="92.3" y="132.7">(300x600)</text>
<text x="106.7" y="132.7">(300x600)</text>
</g>
<g font-size="2.1" fill="#f0f">
<text x="171.2" y="75">(600x600)</text>
<text x="173.2" y="72.6">CB4a</text>
<text x="216.7" y="75.1">(600x600)</text>
<text x="218.6" y="72.6">CB4b</text>
<text x="51.1" y="101.4">CB5a</text>
<text x="96.5" y="101.4">CB5b</text>
<text x="49.1" y="103.9">(600x600)</text>
<text x="94.5" y="103.9">(600x600)</text>
<text x="49.1" y="161.5">(600x600)</text>
<text x="51.1" y="159.1">CB7a</text>
<text x="94.5" y="161.6">(600x600)</text>
<text x="96.5" y="159.1">CB7b</text>
<text x="49.1" y="190.4">(600x600)</text>
<text x="51.1" y="187.9">CB8a</text>
<text x="94.5" y="190.4">(600x600)</text>
<text x="96.5" y="187.9">CB8b</text>
</g>
<g font-size="1.5">
<text x="17.8" y="35.7">STRP. DIA.</text>
<text x="18" y="37.6">SPAC. c/c</text>
<text x="18" y="39.4">NOS.</text>
<text x="18" y="41.2">LEGGED</text>
<text x="18" y="43">BEAM NO.</text>
<text x="18" y="44.9">AND SIZE</text>
<text x="17.8" y="64.6">STRP. DIA.</text>
<text x="18" y="71.9">BEAM NO.</text>
<text x="18" y="66.4">SPAC. c/c</text>
<text x="18" y="68.2">NOS.</text>
<text x="18" y="70">LEGGED</text>
<text x="18" y="73.7">AND SIZE</text>
<text x="17.8" y="93.4">STRP. DIA.</text>
<text x="18" y="95.2">SPAC. c/c</text>
<text x="18" y="100.7">BEAM NO.</text>
<text x="18" y="97.1">NOS.</text>
<text x="18" y="98.9">LEGGED</text>
<text x="18" y="102.5">AND SIZE</text>
<text x="17.8" y="122.2">STRP. DIA.</text>
<text x="18" y="124.1">SPAC. c/c</text>
<text x="18" y="125.9">NOS.</text>
<text x="18" y="129.5">BEAM NO.</text>
<text x="18" y="131.4">AND SIZE</text>
<text x="18" y="127.7">LEGGED</text>
<text x="17.8" y="151.1">STRP. DIA.</text>
<text x="18" y="152.9">SPAC. c/c</text>
<text x="18" y="154.7">NOS.</text>
<text x="18" y="158.4">BEAM NO.</text>
<text x="18" y="160.2">AND SIZE</text>
<text x="18" y="156.5">LEGGED</text>
<text x="17.8" y="179.9">STRP. DIA.</text>
<text x="18" y="181.7">SPAC. c/c</text>
<text x="18" y="183.6">NOS.</text>
<text x="18" y="185.4">LEGGED</text>
<text x="18" y="187.2">BEAM NO.</text>
<text x="18" y="189">AND SIZE</text>
</g>
<g font-size="1.3">
<text x="35" y="22.5">3-32T TH.</text>
<text x="153.9" y="22.5">3-32T TH.</text>
<text x="77.9" y="26.3">3-32T EX.</text>
<text x="79.8" y="28.2">3-32T EX.</text>
<text x="109.9" y="26.3">3-32T EX.</text>
<text x="134" y="26.3">2-16T EX.</text>
<text x="196.8" y="26.3">3-32T EX.</text>
<text x="198.7" y="28.2">3-32T EX.</text>
<text x="228.9" y="26.3">3-32T EX.</text>
<text x="230.8" y="28.2">3-25T EX.</text>
<text x="253" y="26.3">3-25T EX.</text>
<text x="253.6" y="28.2">3-25T EX.</text>
<text x="35" y="32.1">3-32T TH.</text>
<text x="36.3" y="35.7">8T</text>
<text x="58.4" y="35.7">8T</text>
<text x="87.2" y="35.7">10T</text>
<text x="116.8" y="35.7">8T</text>
<text x="136.1" y="35.7">8T</text>
<text x="153.9" y="32.1">3-32T TH.</text>
<text x="155.3" y="35.7">8T</text>
<text x="177.4" y="35.7">8T</text>
<text x="206.2" y="35.7">10T</text>
<text x="235.8" y="35.7">8T</text>
<text x="255.1" y="35.7">8T</text>
<text x="35.8" y="39.4">ALL</text>
<text x="36" y="37.5">100</text>
<text x="36.8" y="41.2">2</text>
<text x="57.9" y="39.4">ALL</text>
<text x="58.1" y="37.5">100</text>
<text x="58.9" y="41.2">2</text>
<text x="87.1" y="39.4">ALL</text>
<text x="87.3" y="37.5">100</text>
<text x="88.1" y="41.2">4</text>
<text x="116.3" y="39.4">ALL</text>
<text x="116.5" y="37.5">100</text>
<text x="117.3" y="41.2">2</text>
<text x="135.6" y="39.4">ALL</text>
<text x="135.8" y="37.5">150</text>
<text x="136.5" y="41.2">2</text>
<text x="154.7" y="39.4">ALL</text>
<text x="155" y="37.5">100</text>
<text x="155.7" y="41.2">2</text>
<text x="176.9" y="39.4">ALL</text>
<text x="177.1" y="37.5">100</text>
<text x="177.8" y="41.2">2</text>
<text x="206.1" y="39.4">ALL</text>
<text x="206.3" y="37.5">100</text>
<text x="207" y="41.2">4</text>
<text x="235.3" y="39.4">ALL</text>
<text x="235.5" y="37.5">100</text>
<text x="236.2" y="41.2">4</text>
<text x="254.5" y="39.4">ALL</text>
<text x="254.8" y="37.5">100</text>
<text x="255.5" y="41.2">4</text>
<text x="35" y="51.4">3-32T TH.</text>
<text x="171.8" y="51.4">3-25+3-32T TH.</text>
<text x="77.9" y="55.2">3-32T EX.</text>
<text x="79.8" y="57">3-32T EX.</text>
<text x="109.9" y="55.2">3-32T EX.</text>
<text x="111.8" y="57">3-25T EX.</text>
<text x="134" y="55.2">3-25T EX.</text>
<text x="134.6" y="57">3-25T EX.</text>
<text x="157.4" y="55.2">6-32T EX.</text>
<text x="171.4" y="57">6-32T EX.</text>
<text x="205.4" y="55.2">6-32T EX.</text>
<text x="208.6" y="57">6-32T EX.</text>
<text x="231.1" y="55.2">6-32T EX.</text>
<text x="35" y="61">3-32T TH.</text>
<text x="36.3" y="64.5">8T</text>
<text x="58.4" y="64.5">8T</text>
<text x="87.2" y="64.5">10T</text>
<text x="116.8" y="64.5">8T</text>
<text x="136.1" y="64.5">8T</text>
<text x="171.8" y="61">3-25+3-32T TH.</text>
<text x="174.5" y="64.5">10T</text>
<text x="220" y="64.5">10T</text>
<text x="35.8" y="68.2">ALL</text>
<text x="36" y="66.4">100</text>
<text x="36.8" y="70">2</text>
<text x="57.9" y="68.2">ALL</text>
<text x="58.1" y="66.4">100</text>
<text x="58.9" y="70">2</text>
<text x="87.1" y="68.2">ALL</text>
<text x="87.3" y="66.4">100</text>
<text x="88.1" y="70">4</text>
<text x="116.3" y="68.2">ALL</text>
<text x="116.5" y="66.4">100</text>
<text x="117.3" y="70">2</text>
<text x="135.6" y="68.2">ALL</text>
<text x="135.8" y="66.4">100</text>
<text x="136.5" y="70">4</text>
<text x="174.4" y="68.2">ALL</text>
<text x="174.6" y="66.4">100</text>
<text x="175.3" y="70">6</text>
<text x="219.9" y="68.2">ALL</text>
<text x="220.1" y="66.4">100</text>
<text x="220.8" y="70">6</text>
<text x="49.2" y="80.2">7-32T TH.</text>
<text x="35.3" y="84">7-32T EX.</text>
<text x="49.1" y="85.9">7-32T EX.</text>
<text x="49.2" y="89.8">7-32T TH.</text>
<text x="83.3" y="84">7-32T EX.</text>
<text x="86.4" y="85.9">7-32T EX.</text>
<text x="109" y="84">7-32T EX.</text>
<text x="52.4" y="93.4">10T</text>
<text x="52.5" y="95.2">100</text>
<text x="97.9" y="93.4">10T</text>
<text x="98" y="95.2">100</text>
<text x="52.2" y="97">ALL</text>
<text x="53.2" y="98.8">6</text>
<text x="97.7" y="97">ALL</text>
<text x="98.7" y="98.8">6</text>
<text x="30.2" y="112.8">2-16T EX.</text>
<text x="34" y="109">2-16+1-12T TH.</text>
<text x="45.1" y="112.8">2-16T EX.</text>
<text x="59.2" y="112.8">2-16T EX.</text>
<text x="76.3" y="112.8">2-16T EX.</text>
<text x="92.4" y="112.8">2-16T EX.</text>
<text x="105.2" y="112.8">2-16T EX. 2-16T EX.</text>
<text x="33.5" y="114.7">2-16T EX.</text>
<text x="34" y="118.6">2-16+1-12T TH.</text>
<text x="48.3" y="114.7">2-16T EX.</text>
<text x="62.4" y="114.7">2-16T EX.</text>
<text x="79.5" y="114.7">2-16T EX.</text>
<text x="95.7" y="114.7">2-16T EX.</text>
<text x="109.4" y="114.7">2-16T EX.</text>
<text x="30.4" y="124">100</text>
<text x="30.7" y="122.2">8T</text>
<text x="30.7" y="125.8">13</text>
<text x="33.9" y="125.8">REST</text>
<text x="34.4" y="124">150</text>
<text x="34.7" y="122.2">8T</text>
<text x="38.5" y="124">100</text>
<text x="38.8" y="122.2">8T</text>
<text x="38.9" y="125.8">13</text>
<text x="45.4" y="124">100</text>
<text x="45.7" y="122.2">8T</text>
<text x="45.7" y="125.8">13</text>
<text x="48.2" y="125.8">REST</text>
<text x="48.8" y="124">150</text>
<text x="49.1" y="122.2">8T</text>
<text x="52.2" y="124">100</text>
<text x="52.5" y="122.2">8T</text>
<text x="52.6" y="125.8">13</text>
<text x="59.1" y="124">100</text>
<text x="59.4" y="122.2">8T</text>
<text x="59.5" y="125.8">13</text>
<text x="63.3" y="125.8">REST</text>
<text x="63.9" y="124">150</text>
<text x="64.2" y="122.2">8T</text>
<text x="68.7" y="124">100</text>
<text x="69" y="122.2">8T</text>
<text x="69.1" y="125.8">13</text>
<text x="75.8" y="124">100</text>
<text x="76" y="122.2">8T</text>
<text x="76.1" y="125.8">13</text>
<text x="80.1" y="125.8">REST</text>
<text x="80.6" y="124">150</text>
<text x="80.9" y="122.2">8T</text>
<text x="85.5" y="124">100</text>
<text x="85.8" y="122.2">8T</text>
<text x="85.9" y="125.8">13</text>
<text x="95.5" y="125.9">ALL</text>
<text x="95.7" y="124">150</text>
<text x="96" y="122.2">8T</text>
<text x="105.9" y="124">100</text>
<text x="106.2" y="122.2">8T</text>
<text x="106.3" y="125.8">13</text>
<text x="109.5" y="125.8">REST</text>
<text x="110.1" y="124">150</text>
<text x="110.4" y="122.2">8T</text>
<text x="114.3" y="124">100</text>
<text x="114.6" y="122.2">8T</text>
<text x="114.6" y="125.8">13</text>
<text x="35.2" y="127.7">2</text>
<text x="49.5" y="127.7">2</text>
<text x="64.6" y="127.7">2</text>
<text x="81.4" y="127.7">2</text>
<text x="96.5" y="127.7">2</text>
<text x="110.8" y="127.7">2</text>
<text x="49.2" y="137.9">7-32T TH.</text>
<text x="35.3" y="141.7">7-32T EX.</text>
<text x="49.1" y="143.5">7-32T EX.</text>
<text x="83.3" y="141.7">7-32T EX.</text>
<text x="86.4" y="143.5">7-32T EX.</text>
<text x="109" y="141.7">7-32T EX.</text>
<text x="49.2" y="147.5">7-32T TH.</text>
<text x="52.2" y="154.7">ALL</text>
<text x="52.4" y="151">10T</text>
<text x="52.5" y="152.9">100</text>
<text x="97.7" y="154.7">ALL</text>
<text x="97.9" y="151">10T</text>
<text x="98" y="152.9">100</text>
<text x="53.2" y="156.5">6</text>
<text x="98.7" y="156.5">6</text>
<text x="49.7" y="166.7">3-25+3-32T TH.</text>
<text x="35.3" y="170.5">6-32T EX.</text>
<text x="49.1" y="172.4">6-32T EX.</text>
<text x="83.3" y="170.5">6-32T EX.</text>
<text x="86.4" y="172.4">6-32T EX.</text>
<text x="109" y="170.5">6-32T EX.</text>
<text x="49.7" y="176.3">3-25+3-32T TH.</text>
<text x="52.4" y="179.9">10T</text>
<text x="97.9" y="179.9">10T</text>
<text x="52.2" y="183.5">ALL</text>
<text x="52.5" y="181.7">100</text>
<text x="53.2" y="185.3">6</text>
<text x="97.7" y="183.5">ALL</text>
<text x="98" y="181.7">100</text>
<text x="98.7" y="185.3">6</text>
</g>
<g font-size="1.3" fill="#0ff">
<text x="65.8" y="23.3">1175</text>
<text x="75.2" y="23.1">1750</text>
<text x="98.8" y="23.1">1750</text>
<text x="108.2" y="23.3">1175</text>
<text x="124.2" y="23.3">1175</text>
<text x="131.5" y="23.3">650</text>
<text x="140.2" y="23.3">650</text>
<text x="184.8" y="23.3">1175</text>
<text x="194.2" y="23.1">1750</text>
<text x="217.8" y="23.1">1750</text>
<text x="227.2" y="23.3">1175</text>
<text x="243.2" y="23.3">1175</text>
<text x="250.4" y="23.3">650</text>
<text x="259.2" y="23.3">650</text>
<text x="26.6" y="27.9" transform="rotate(-90 26.6 27.9)">600</text>
<text x="145.6" y="27.9" transform="rotate(-90 145.6 27.9)">600</text>
<text x="74" y="30.6">975</text>
<text x="100.8" y="30.6">975</text>
<text x="193" y="30.6">975</text>
<text x="219.8" y="30.6">975</text>
<text x="226.4" y="30.6">650</text>
<text x="244.7" y="30.6">650</text>
<text x="249.8" y="30.6">350</text>
<text x="259.9" y="30.6">350</text>
<text x="65.8" y="52.1">1175</text>
<text x="75.2" y="52">1750</text>
<text x="98.8" y="52">1750</text>
<text x="108.2" y="52.1">1175</text>
<text x="124.2" y="52.1">1175</text>
<text x="131.5" y="52.1">650</text>
<text x="140.2" y="52.1">650</text>
<text x="158" y="52.1">2425</text>
<text x="190.7" y="52.1">2425</text>
<text x="203.4" y="52.1">2425</text>
<text x="236.3" y="52.1">2425</text>
<text x="26.6" y="56.7" transform="rotate(-90 26.6 56.7)">600</text>
<text x="74" y="59.5">975</text>
<text x="100.8" y="59.5">975</text>
<text x="107.4" y="59.5">650</text>
<text x="125.8" y="59.5">650</text>
<text x="130.8" y="59.5">350</text>
<text x="140.9" y="59.5">350</text>
<text x="148.7" y="56.7" transform="rotate(-90 148.7 56.7)">600</text>
<text x="155.6" y="59.5">1350</text>
<text x="193" y="59.5">1350</text>
<text x="200.9" y="59.5">1375</text>
<text x="238.6" y="59.5">1375</text>
<text x="35.9" y="81">2425</text>
<text x="68.6" y="81">2425</text>
<text x="81.3" y="81">2425</text>
<text x="114.2" y="81">2425</text>
<text x="26.6" y="85.5" transform="rotate(-90 26.6 85.5)">600</text>
<text x="33.4" y="88.3">1350</text>
<text x="70.9" y="88.3">1350</text>
<text x="78.8" y="88.3">1375</text>
<text x="116.5" y="88.3">1375</text>
<text x="29.4" y="109.8">750</text>
<text x="39.6" y="109.8">750</text>
<text x="44.3" y="109.8">700</text>
<text x="53.4" y="109.8">700</text>
<text x="58.3" y="109.8">850</text>
<text x="69.5" y="109.8">850</text>
<text x="75" y="109.6">850</text>
<text x="86.4" y="109.6">850</text>
<text x="91.2" y="109.8">675</text>
<text x="100.3" y="109.8">675</text>
<text x="105" y="109.8">775</text>
<text x="115.3" y="109.8">775</text>
<text x="26.6" y="114.3" transform="rotate(-90 26.6 114.3)">600</text>
<text x="28.7" y="117.1">425</text>
<text x="40.4" y="117.1">425</text>
<text x="43.6" y="117.1">375</text>
<text x="54.2" y="117.1">375</text>
<text x="57.5" y="117.1">450</text>
<text x="70.4" y="117.1">450</text>
<text x="74.2" y="117.1">475</text>
<text x="87.3" y="117.1">475</text>
<text x="90.6" y="117.1">375</text>
<text x="101" y="117.1">375</text>
<text x="104.1" y="117.1">425</text>
<text x="116.1" y="117.1">425</text>
<text x="26.6" y="143.2" transform="rotate(-90 26.6 143.2)">600</text>
<text x="35.9" y="138.6">2425</text>
<text x="68.6" y="138.6">2425</text>
<text x="81.3" y="138.6">2425</text>
<text x="114.2" y="138.6">2425</text>
<text x="33.4" y="146">1350</text>
<text x="70.9" y="146">1350</text>
<text x="78.8" y="146">1375</text>
<text x="116.5" y="146">1375</text>
<text x="35.9" y="167.5">2425</text>
<text x="68.6" y="167.5">2425</text>
<text x="81.3" y="167.5">2425</text>
<text x="114.2" y="167.5">2425</text>
<text x="33.4" y="174.8">1350</text>
<text x="70.9" y="174.8">1350</text>
<text x="78.8" y="174.8">1375</text>
<text x="116.5" y="174.8">1375</text>
</g>
<g font-size="1" fill="#f0f">
<text x="233.4" y="22.9">220x220</text>
<text x="233.4" y="22">MS COL</text>
<text x="248.6" y="22.3">220x220</text>
<text x="248.6" y="21.4">MS COL</text>
<text x="256.4" y="22.2">220x220</text>
<text x="256.4" y="21.3">MS COL</text>
<text x="114.5" y="51.7">220x220</text>
<text x="114.5" y="50.8">MS COL</text>
<text x="129.7" y="51.2">220x220</text>
<text x="129.7" y="50.2">MS COL</text>
<text x="137.5" y="51.1">220x220</text>
<text x="137.5" y="50.1">MS COL</text>
</g>
</svg>
